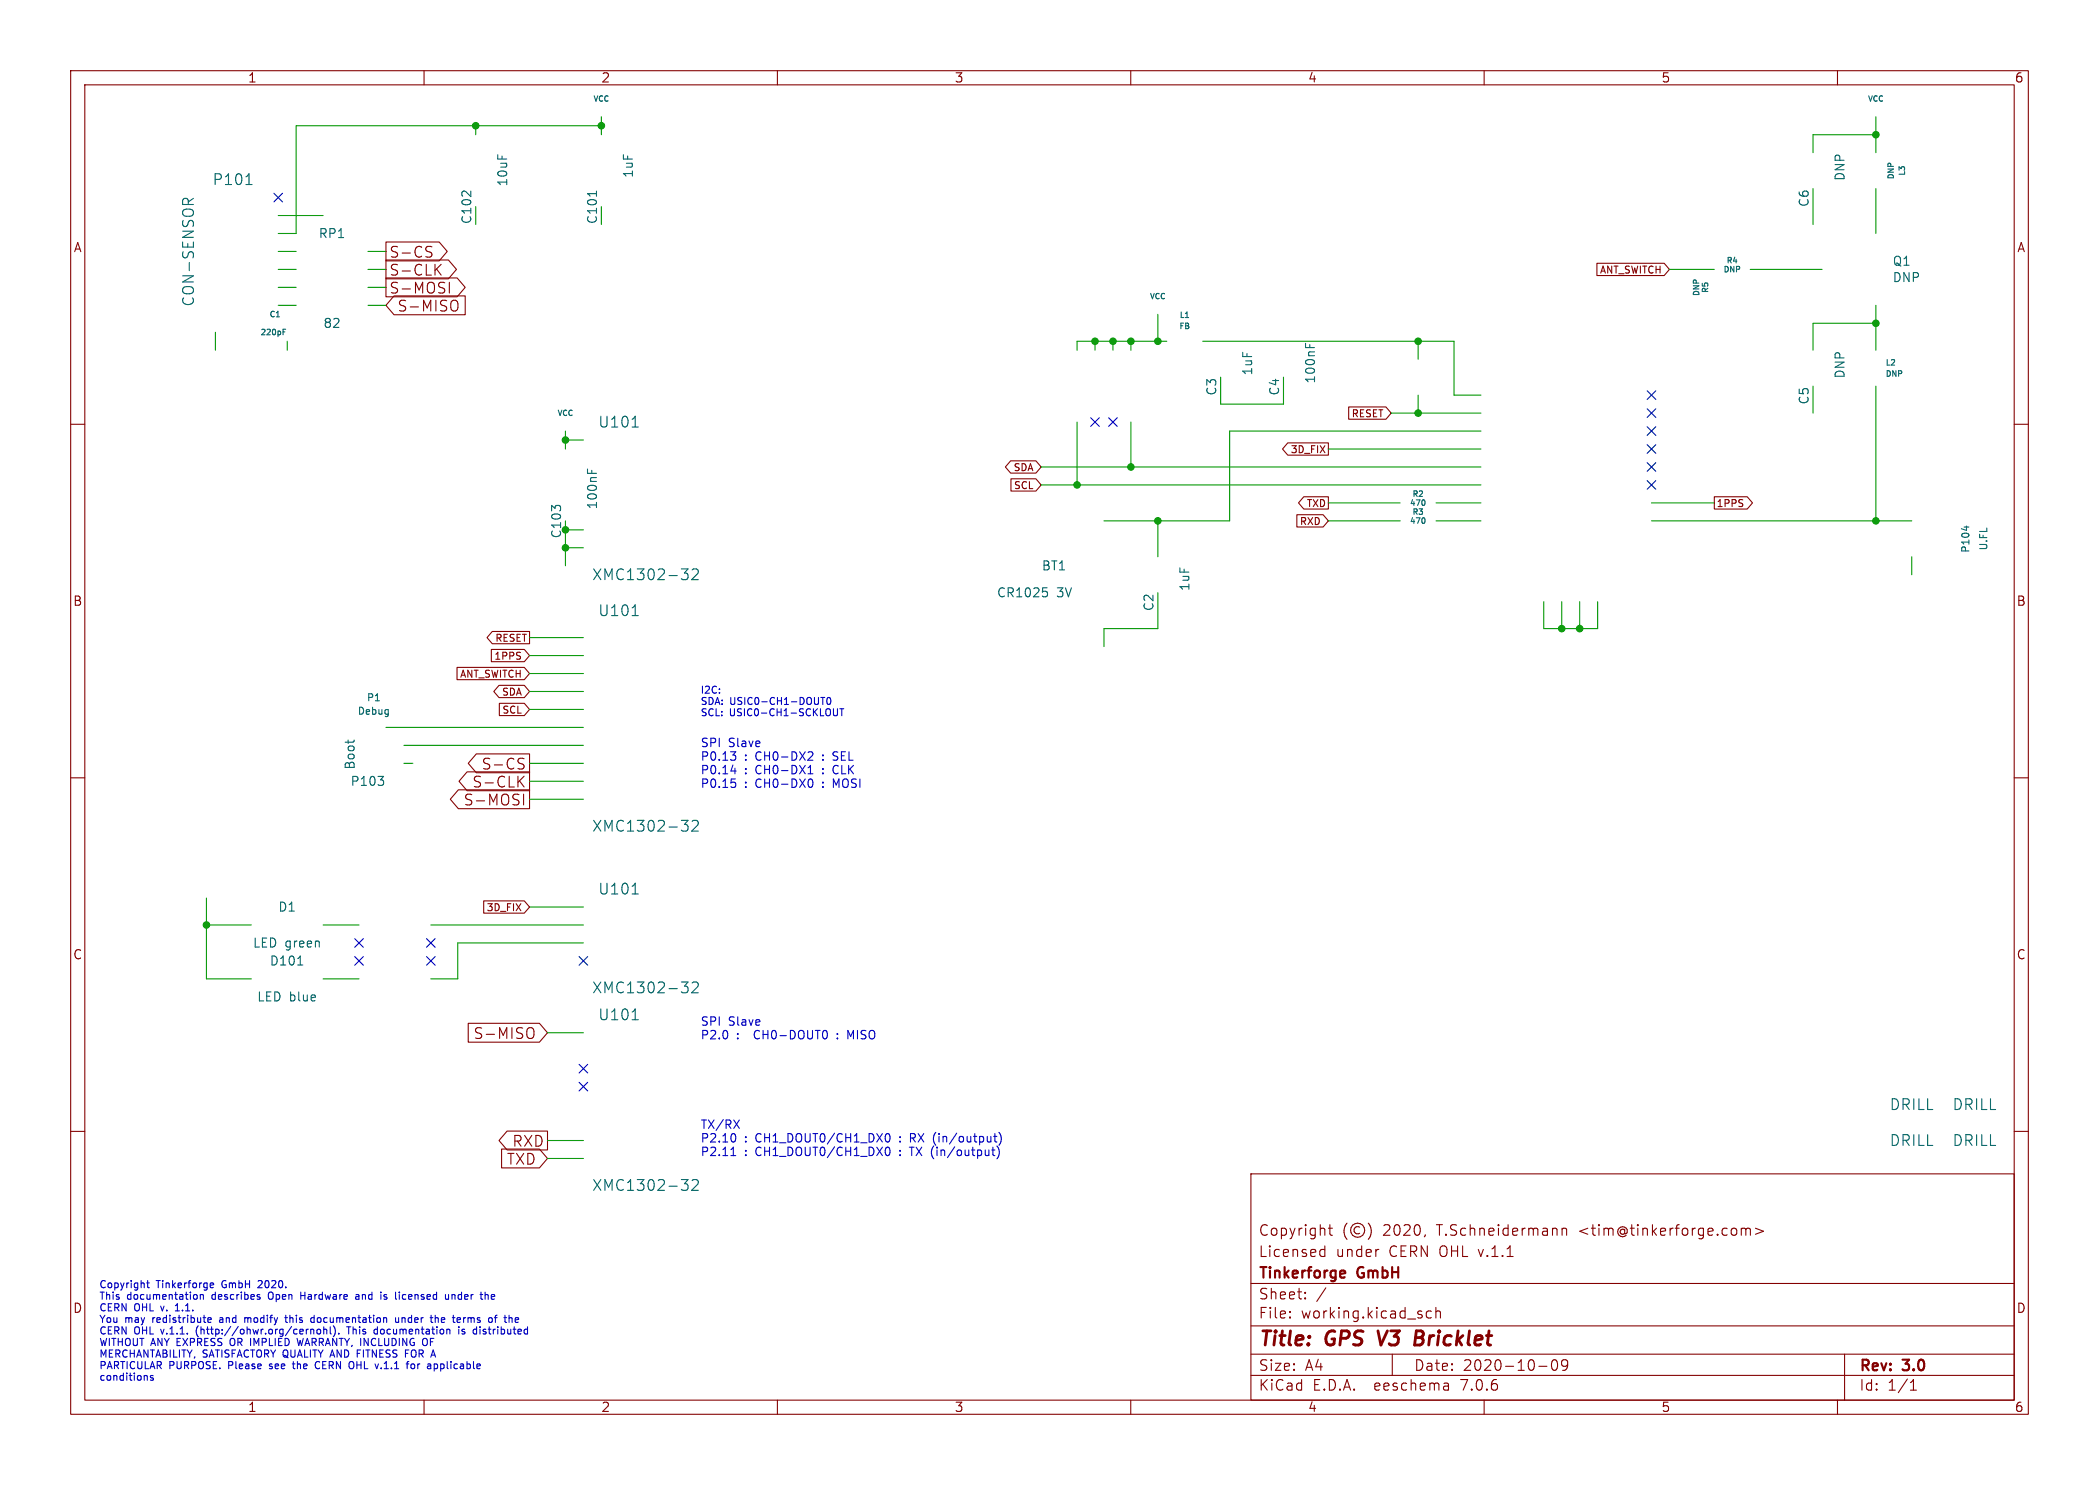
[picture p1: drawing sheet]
<svg xmlns="http://www.w3.org/2000/svg" width="297mm" height="210mm" viewBox="0 0 297 210" stroke-linecap="round" stroke-linejoin="round" font-family="sans-serif">
<g fill="none" stroke="#840000" stroke-width=".15">
<path d="M10 10h277v190h-277zM12 12h273v186h-273zM60 10v2M110 10v2M160 10v2M210 10v2M260 10v2M54.6 34.2h7.5l1.2 1.4-1.2 1.3h-7.5zM54.6 39.3h10.1l1.1 1.3-1.1 1.4h-10.1zM54.6 36.8h8.8l1.2 1.3-1.2 1.3h-8.8zM60.5 35.6a.56 .56 0 0 1 .6 .3l-.1 .4-.5 .1M60.5 34.8l.6 .1"/>
<path d="M61.8 38l.6 .9M62.4 37.4l-.8 .9M63.6 39.9v1.5M226 37.2h9.5l.7 .9-.7 .9h-9.5zM10 60h2M55.8 41.8h10v2.7h-10l-1.2-1.3zM64.1 42.5a.51 .51 0 0 1 .7 .5v.5a.51 .51 0 0 1-.7 .5M190.8 57.6h5.3l.7 .8-.7 .9h-5.3zM285 60h2M143 65.2h3.6l.7 .8-.7 .9h-3.6l-.7-.9zM143 67.7h3.6l.7 .9-.7 .8h-3.6zM182.2 62.6h5.8v1.8h-5.8l-.7-.9z"/>
<path d="M183.5 72.8h3.7l.8 .9-.8 .8h-3.7zM184.5 70.3h3.5v1.7h-3.5l-.8-.9zM242.6 70.3h4.6l.8 .8-.8 .9h-4.6zM64.7 94.4h9.5l.7 .9-.7 .8h-9.5zM69.5 91.8h4.7l.7 .9-.7 .9h-4.7zM69.7 89.3h5.2v1.7h-5.2l-.8-.8zM70.6 96.9h3.6l.7 .9-.7 .9h-3.6l-.7-.9zM70.7 99.5h3.5l.7 .8-.7 .9h-3.5zM10 110h2M64.9 111.7h10v2.7h-10l-1.2-1.4zM66.1 109.2h8.8v2.6h-8.8l-1.2-1.3zM67.4 106.6h7.5v2.7h-7.5l-1.1-1.3z"/>
<path d="M73.5 110.4l.7 .9M73.6 108a.56 .56 0 0 1 .6 .3l-.2 .4-.5 .1M73.6 107.2l.6 .1M74.1 112.3v1.5M74.2 109.8l-.9 .8M285 110h2M68.4 127.4h5.8l.7 .9-.7 .8h-5.8zM10 160h2M66.3 144.7h10l1.2 1.4-1.2 1.3h-10zM71.8 160h5.7v2.6h-5.7l-1.2-1.3zM74.9 145.3a.51 .51 0 0 1 .7 .5v.5a.51 .51 0 0 1-.7 .6M285 160h2"/>
<path d="M71 162.5h5.3l1.2 1.3-1.2 1.4h-5.3zM177 166h108v32h-108zM186.9 177.6l.1 .1 .5-.1M186.9 176.8l.1-.1 .5 .1M187.5 176.2v1.5M188 173.7h.5M188.2 173.2v1.3v.1l.3 .1M190.6 173a1.72 1.72 0 0 0 0 2.3M192.4 173.6a.52 .52 0 0 0-.8 .4 .52 .52 0 0 0 .8 .4M193.6 173a1.72 1.72 0 0 1 0 2.3M195 176.7h.1M201.7 174.6l-.2 .3"/>
<path d="M221 173.8a.37 .37 0 0 1 .7 .1v.8M221 173.7v1M246.4 173.8a.37 .37 0 0 1 .6 .1M246.4 173.7v1M247 173.9l.2-.2 .4 .1 .1 .9M247 173.9v.8M248.4 173.7l1.1 .4-1.1 .5M60 198v2M110 198v2M160 198v2M177 194.5h108M177 191.5h108"/>
<path d="M177 187.5h108M177 181.5h108M182.5 186.3h.1l-.1 .1M182.5 186.3v.1M182.5 185.5v.1M182.5 185.5h.1l-.1 .1M184.7 183.6v.1M184.7 183.6h-.1l.1 .1M184.7 182.8v.1M184.7 182.8h-.1l.1 .1M187.6 182.1l-1.3 2M197 191.5v3"/>
<path d="M202.5 185.5l-.4-.1-.3 .3v.4l.2 .2 .1 .1 .4-.1M203.2 185.5a.37 .37 0 0 1 .6 .1v.8M203.2 184.9v1.5M204.9 195.7l.1 .9M205 196.5l-.2 .1M205 196h-.2M210 198v2M217.7 193.2h1.2M219.7 192.4a.36 .36 0 0 1 .3-.1 .36 .36 0 0 1 .3 .3 .77 .77 0 0 1-.4 1.2 .91 .91 0 0 1-.2-1.4zM221.8 192.9l-.3 .3h-.3l-.2-.3v-.3l.1-.2 .4-.1 .2 .1a.99 .99 0 0 1-.3 1.4h-.3M260 198v2M261 191.5v6.5"/>
<path d="M270.3 196.6h.9M270.3 195.5l.4-.4v1.5"/>
<circle cx="192.1" cy="174" r="1"/>
</g>
<path d="M195 188.2l.4 2M200.3 189.2h.7M200.4 188.2h.7M201 189.2l.2 .1M201.1 190.1l-.2 .1h-.7M201.2 189.1l-.2 .1" fill="none" stroke="#840000" stroke-width=".4"/>
<path d="M190.1 179.7l.2 .1v.2l-.7 .2M190.3 180.6l-.2 .1" fill="none" stroke="#840000" stroke-width=".3"/>
<g fill="none" stroke="#0000c2" stroke-width=".15">
<path d="M116.1 98.6h.6M116.4 98.6v1M117.1 98.7l.1-.1a.53 .53 0 0 1 .4 .5 .53 .53 0 0 1-.4 .5l-.2-.4zM103.4 109h.8M103.5 110.2h.5M103.9 106.8l.2 .2v.3l-.2 .2M103.9 110.6l.2 .2v.3l-.2 .3M104 108.6v.8M104.1 106.3l-.4 .5M114.3 109.4h.7M114.3 108.6l.4-.4v1.2M114.5 106.3l.4 .1 .1 .3-.7 .8h.7"/>
<path d="M114.6 110.2a.64 .64 0 0 1 .4 .6 .64 .64 0 0 1-.4 .6M116.4 107.4v.1M116.4 106.8v.1M116.4 108.7v.1M116.4 109.3v.1M116.4 110.6v.1M116.4 111.2v.2M117.9 107.5h.1M117.9 106.4v.4M117.9 108.5v.6M118.3 111l-.4-.8v1.2M118.5 100.2v.9l-.2 .1-.3-.1"/>
<path d="M118.8 100.2h.6M119.1 100.2v1M103.8 158.4l.8 1.2M104.6 158.4l-.8 1.2M118.5 146.8v.1M118.5 146.2v.1M120.4 146.6l-.4-.9v1.2M103.4 163.4h.7M103.7 162.4l.1-.2v1.2M103.8 160.3a.75 .75 0 0 1 0 1.2M125.4 160.4l.1-.1a.65 .65 0 0 1 .5 .5 .65 .65 0 0 1-.2 .6l-.3 .1-.1-.1M125.4 162.3l.1-.1a.65 .65 0 0 1 .5 .5 .65 .65 0 0 1-.2 .7h-.3l-.1-.1"/>
<path d="M127.4 161.4v.1M127.4 160.8v.1M127.4 162.7v.1M127.4 163.3v.1M128.7 162.2h.6M128.8 160.9h.5M129.3 160.3h-.5v1.2M140.3 162.6h.5M140.5 162.2v1.1l.3 .1M140.6 160.7h.5M140.8 160.3v1l.3 .2M141.1 162.1a1.37 1.37 0 0 1 0 1.8"/>
<path d="M141.3 160.1a1.37 1.37 0 0 1 0 1.9M20.7 194.5l.1 .2v.5M20.7 181.4h.4M20.9 181.1v.9l.2 .1M21.7 194.6l-.3-.1-.1 .2v.1l.4 .1v.2h-.4M24.8 185.4h.6M25 184.5l-.2 .2M27.6 183.1h.2l.1 .2v.4h-.3M27.8 187.9v.7M28.3 183.2l.2-.1h.2l.1 .6M28.3 183.1v.6M29.4 186.7l.5-.1-.1-.2-.2-.1-.2 .2 .1 .5h.3"/>
<path d="M29.7 181.6l.2-.2h.2l.1 .2v.1l-.5 .1M29.7 182l.2 .1h.3M31.1 186.7v.3M32.6 189.4v.7M34.6 186.3v.7M34.9 186.3l-.3 .1M36.6 181.1l-.1 .1M36.7 183.4l.1 .2-.1 .1M36.7 183.1h.1M37.1 181.5l-.6 .6h.6M38 182.9v.7M38.1 193.5l.1 .1"/>
<path d="M38.2 192.9v.3M40.3 186.3h.4M40.4 186v.9l.3 .1M41.4 192.9h.3M41.5 192.5v.9l.2 .2M42 189.3l.3 1 .2-.7 .2 .7M42.6 182.7v1M42.6 183.2h.5M44 186.8l.2 .2h.3M44 188v.7M44 188.1l.1-.1h.3v.7M44.5 186.4l-.3-.1-.2 .2"/>
<path d="M44.5 186v1M44.8 192.6a.5 .5 0 0 0-.2 .6 .5 .5 0 0 0 .6 .3M44.9 188h.3l.2 .2v.3l-.2 .2-.3-.1-.1-.1zM45.8 188.1l.2-.1h.2v.7M45.8 187.6v1.1M46.7 187.6v.9l.2 .2M47.2 187.5a1.19 1.19 0 0 1 0 1.5M47.9 188.6v.1M49.3 187.6v1.1M49.9 192.6a.72 .72 0 0 1 0 .9M50.4 183.1h.3l.1 .6M50.5 191.4h.4"/>
<path d="M50.8 183.3l-.3 .1-.2 .1 .2 .2h.3M53 188.6l.1 .1 .3-.1M53.4 188h-.3l-.1 .1M53.4 187.6v1.1M54.3 183.7h.4M54.7 183.1h-.2l-.2 .1 .1 .2 .3 .1M56 186.3v.7h.3l.1-.1M56.4 186.3v.7M56.5 182.7v.1M56.9 186.3v.7M57 183.1l-.1 .2 .1 .4M57 186.3l-.1 .1"/>
<path d="M57.4 191.4h.3M58.2 192.9h.3l.2 .2v.3l-.2 .2-.3-.1-.1-.1zM60.3 189.3a.72 .72 0 0 1 0 .9M61.4 192.9h.3l.2 .2-.1 .4h-.4M61.6 186.4l.1-.1 .3 .1v.6M61.6 186v1M63 183.1l.1 .6h.2h.2M63.5 183.1v.6M63.5 188l.2 .1v.6M64 183.1v.6M64.3 183.1h-.2l-.1 .1M64.9 187.6v.1"/>
<path d="M64.9 188v.7M65 186.3l.2 .3-.5 .1M65.1 187h-.1M65.4 188.6h.3M65.6 186.3v.7M65.6 186.4v.1M65.7 188h-.2l-.1 .1v.2l.3 .1M67.9 187.6v.1M67.9 188v.7M68.8 183.1l.3 .1v.5M69.6 183.1v.6M70 186.3h.3"/>
<path d="M70 183.3l-.5 .1M70.3 186l-.2 .1v.9M72.9 187h.4M72.9 186.4l.3-.1 .2 .3-.5 .1"/>
</g>
<g fill="none" stroke="#009600" stroke-width=".15">
<path d="M67.3 17.8v1.3M85.1 17.8h-43.2v15.2h-2.5M85.1 16.5v2.6M265.4 19.1h-8.9v2.5M265.4 16.5v5.1M39.4 38.1h2.5M39.4 35.6h2.5M39.4 30.5h6.3M52.1 38.1h2.5M52.1 35.6h2.5M236.2 38.1h6.4M247.6 38.1h10.2"/>
<path d="M256.5 26.7v5.1M265.4 26.7v6.3M30.5 47v2.5M39.4 43.2h2.5M39.4 40.6h2.5M40.6 48.3v1.2M52.1 43.2h2.5M52.1 40.6h2.5M152.4 59.7v8.9M154.9 48.3v1.2M157.5 48.3v1.2M160 48.3v1.2"/>
<path d="M160 59.7v6.3M163.8 44.5v3.8M165.1 48.3h-12.7v1.2M170.2 48.3h35.5v7.6h3.8M172.7 53.3v3.9h8.9v-3.9M196.8 58.4h12.7M200.7 48.3v2.5M200.7 55.9v2.5M256.5 54.6v3.8M265.4 45.7h-8.9v3.8M265.4 43.2v6.3M265.4 54.6v19.1"/>
<path d="M80 61v2.5M80 62.2h2.5M80 77.5h2.5M82.5 74.9h-2.5v5.1M147.3 66h62.2M147.3 68.6h62.2M163.8 73.7v5M188 73.7h10.1M188 71.1h10.1M188 63.5h21.5M203.2 73.7h6.3M203.2 71.1h6.3"/>
<path d="M209.5 61h-35.5v12.7h-17.8M233.7 73.7h36.8M233.7 71.1h8.9M270.5 78.7v2.6M74.9 90.2h7.6M74.9 95.3h7.6M74.9 92.7h7.6M74.9 97.8h7.6M163.8 83.8v5.1h-7.6v2.5M218.4 85.1v3.8h7.7v-3.8M221 85.1v3.8M223.5 85.1v3.8"/>
<path d="M54.6 102.9h27.9M57.1 108h1.3M57.1 105.4h25.4M74.9 108h7.6M74.9 110.5h7.6M74.9 113h7.6M74.9 100.3h7.6M29.2 127v11.4h6.4M29.2 130.8h6.4M45.7 138.4h5.1M45.7 130.8h5.1M61 130.8h21.5"/>
<path d="M74.9 128.3h7.6M82.5 133.4h-17.7v5h-3.8M77.5 146.1h5M77.5 161.3h5M77.5 163.8h5"/>
</g>
<g fill="none" stroke="#000084" stroke-width=".15">
<path d="M38.8 27.3l1.2 1.2M40 27.3l-1.2 1.2M154.3 59.1l1.2 1.2M155.5 59.1l-1.2 1.2M156.9 59.1l1.2 1.2M158.1 59.1l-1.2 1.2M233.1 57.8l1.2 1.2M233.1 55.3l1.2 1.2M234.3 57.8l-1.2 1.2M234.3 55.3l-1.2 1.2M233.1 62.9l1.2 1.2M233.1 65.4l1.2 1.2"/>
<path d="M233.1 68l1.2 1.2M233.1 60.4l1.2 1.2M234.3 62.9l-1.2 1.2M234.3 65.4l-1.2 1.2M234.3 68l-1.2 1.2M234.3 60.4l-1.2 1.2M50.2 132.7l1.2 1.3M50.2 135.3l1.2 1.2M51.4 132.7l-1.2 1.3M51.4 135.3l-1.2 1.2M60.4 132.7l1.2 1.3M60.4 135.3l1.2 1.2"/>
<path d="M61.6 132.7l-1.2 1.3M61.6 135.3l-1.2 1.2M81.9 135.3l1.3 1.2M83.2 135.3l-1.3 1.2M81.9 150.5l1.3 1.2M81.9 153.1l1.3 1.2M83.2 150.5l-1.3 1.2M83.2 153.1l-1.3 1.2"/>
</g>
<g fill="none" stroke="#006464" stroke-width=".15">
<path d="M25.8 28.9v-.6a.41 .41 0 0 1 .4-.3 .41 .41 0 0 1 .4 .3v.6M27.4 28l-.8 .6M34.8 26.1h.9M84.4 27v.7M40 46.9h.3M40 46.6h.4M167.7 44.9h.5M184.7 48.6v.6M185.3 48.7v.5M83.1 66.3v.6M83.7 66.5v.4M89.4 60.4h.9"/>
<path d="M201.5 73.3l.1 .2-.1 .5M201.5 70.7l.1 .3-.1 .4M277.9 74.5h.7M278.3 74.4v.6M89.4 87.1h.9M96.4 80.5h1l-.6 .5a.41 .41 0 0 1 .6 .3v.4l-.2 .2-.6 .1M97.9 80.6l.3-.1h.5a.41 .41 0 0 1 0 .6l-.8 .9h.9M147.6 83.1h.6M148 83.6l.2 .3v.3l-.2 .2M49.3 104.7v.4M50.1 104.7v.1M53.5 109.8h.8l-.4 .5"/>
<path d="M54.2 110.3l.1 .2v.3l-.1 .2M96.4 116h1l-.6 .6a.41 .41 0 0 1 .6 .3v.3l-.2 .3h-.6M97.9 116.2l.3-.2 .5 .1a.41 .41 0 0 1 0 .6l-.8 .8h.9M42.1 136.5h.7M89.4 126.4h.9M96.4 138.9h1l-.6 .6a.41 .41 0 0 1 .6 .2v.4l-.2 .2-.6 .1M97.9 139l.3-.1h.5a.41 .41 0 0 1 0 .6l-.8 .9h.9M89.4 144.2h.9M96.4 166.8h1l-.6 .6a.41 .41 0 0 1 .6 .3v.3l-.2 .3h-.6M97.9 167l.3-.2 .5 .1a.41 .41 0 0 1 0 .6l-.8 .8h.9"/>
</g>
<g fill="#009600" stroke="#009600" stroke-width=".15">
<circle cx="154.9" cy="48.3" r=".46"/>
<circle cx="157.5" cy="48.3" r=".46"/>
<circle cx="80" cy="74.9" r=".46"/>
<circle cx="80" cy="62.2" r=".46"/>
<circle cx="160" cy="48.3" r=".46"/>
<circle cx="163.8" cy="73.7" r=".46"/>
<circle cx="160" cy="66" r=".46"/>
<circle cx="152.4" cy="68.6" r=".46"/>
<circle cx="163.8" cy="48.3" r=".46"/>
<circle cx="29.2" cy="130.8" r=".46"/>
<circle cx="67.3" cy="17.8" r=".46"/>
<circle cx="85.1" cy="17.8" r=".46"/>
<circle cx="200.7" cy="58.4" r=".46"/>
<circle cx="200.7" cy="48.3" r=".46"/>
<circle cx="223.5" cy="88.9" r=".46"/>
<circle cx="221" cy="88.9" r=".46"/>
<circle cx="80" cy="77.5" r=".46"/>
<circle cx="265.4" cy="19.1" r=".46"/>
<circle cx="265.4" cy="45.7" r=".46"/>
<circle cx="265.4" cy="73.7" r=".46"/>
</g>
<g font-size="2.8" fill="#840000">
<text x="178" y="190.9">Title:</text>
<text x="187.7" y="190.9">GPS</text>
<text x="195.9" y="190.9">V3</text>
<text x="201.8" y="190.9">Bricklet</text>
</g>
<g font-size="2.1" fill="#006464">
<text x="30" y="26.4">P101</text>
<text x="27.7" y="43.4" transform="rotate(-90 27.7 43.4)">CON-SENSOR</text>
<text x="84.6" y="60.7">U101</text>
<text x="83.7" y="82.3">XMC1302-32</text>
<text x="84.6" y="87.4">U101</text>
<text x="83.7" y="117.8">XMC1302-32</text>
<text x="84.6" y="126.7">U101</text>
<text x="83.7" y="140.7">XMC1302-32</text>
<text x="84.6" y="144.5">U101</text>
<text x="267.3" y="157.2">DRILL</text>
<text x="276.2" y="157.2">DRILL</text>
<text x="267.3" y="162.3">DRILL</text>
<text x="276.2" y="162.3">DRILL</text>
<text x="83.7" y="168.6">XMC1302-32</text>
</g>
<g font-size="2.1" fill="#840000">
<text x="55" y="36.7">S-CS</text>
<text x="55" y="41.7">S-MOSI</text>
<text x="55" y="39.2">S-CLK</text>
<text x="56.1" y="44.3">S-MISO</text>
<text x="66.8" y="111.6">S-CLK</text>
<text x="68.1" y="109">S-CS</text>
<text x="65.5" y="114.1">S-MOSI</text>
<text x="66.9" y="147.1">S-MISO</text>
<text x="71.7" y="164.9">TXD</text>
<text x="72.4" y="162.4">RXD</text>
<text x="178" y="178">Licensed</text>
<text x="178" y="175">Copyright</text>
<text x="189" y="178">under</text>
<text x="195.7" y="175">2020,</text>
<text x="196.6" y="178">CERN OHL v.1.1</text>
<text x="203.5" y="175">T.Schneidermann</text>
<text x="223.7" y="175">&lt;tim@tinkerforge.com&gt;</text>
<text x="178" y="184">Sheet:</text>
<text x="178" y="181.2">Tinkerforge</text>
<text x="192.2" y="181.2">GmbH</text>
<text x="178" y="186.7">File:</text>
<text x="184.1" y="186.7">working.kicad_sch</text>
<text x="178" y="196.9">KiCad</text>
<text x="178" y="194.1">Size:</text>
<text x="184.7" y="194.1">A4</text>
<text x="185.7" y="196.9">E.D.A.</text>
<text x="194.6" y="196.9">eeschema</text>
<text x="200" y="194.1">Date:</text>
<text x="207" y="196.9">7.0.6</text>
<text x="207" y="194.1">2020-10-09</text>
<text x="263" y="194.3">Rev:</text>
<text x="263" y="196.9">Id:</text>
<text x="267.1" y="196.9">1/1</text>
<text x="269.4" y="194.3">3.0</text>
</g>
<g font-size="1.8" fill="#840000">
<text x="35" y="11.9">1</text>
<text x="85" y="11.9">2</text>
<text x="135" y="11.9">3</text>
<text x="185" y="11.9">4</text>
<text x="235" y="11.9">5</text>
<text x="285" y="11.9">6</text>
<text x="10.3" y="35.9">A</text>
<text x="285.3" y="35.9">A</text>
<text x="10.3" y="85.9">B</text>
<text x="285.3" y="85.9">B</text>
<text x="10.3" y="135.9">C</text>
<text x="285.3" y="135.9">C</text>
<text x="10.3" y="185.9">D</text>
<text x="285.3" y="185.9">D</text>
<text x="35" y="199.9">1</text>
<text x="85" y="199.9">2</text>
<text x="135" y="199.9">3</text>
<text x="185" y="199.9">4</text>
<text x="235" y="199.9">5</text>
<text x="285" y="199.9">6</text>
</g>
<g font-size="1.8" fill="#006464">
<text x="72" y="26.5" transform="rotate(-90 72 26.5)">10uF</text>
<text x="89.8" y="25.2" transform="rotate(-90 89.8 25.2)">1uF</text>
<text x="256.1" y="29.4" transform="rotate(-90 256.1 29.4)">C6</text>
<text x="261.2" y="25.7" transform="rotate(-90 261.2 25.7)">DNP</text>
<text x="45" y="33.9">RP1</text>
<text x="66.9" y="31.8" transform="rotate(-90 66.9 31.8)">C102</text>
<text x="84.7" y="31.8" transform="rotate(-90 84.7 31.8)">C101</text>
<text x="267.7" y="37.8">Q1</text>
<text x="267.7" y="40.1">DNP</text>
<text x="45.7" y="46.6">82</text>
<text x="177.4" y="53.2" transform="rotate(-90 177.4 53.2)">1uF</text>
<text x="261.2" y="53.6" transform="rotate(-90 261.2 53.6)">DNP</text>
<text x="172.3" y="56" transform="rotate(-90 172.3 56)">C3</text>
<text x="181.2" y="56" transform="rotate(-90 181.2 56)">C4</text>
<text x="186.3" y="54.3" transform="rotate(-90 186.3 54.3)">100nF</text>
<text x="256.1" y="57.3" transform="rotate(-90 256.1 57.3)">C5</text>
<text x="79.6" y="76.2" transform="rotate(-90 79.6 76.2)">C103</text>
<text x="84.7" y="72.1" transform="rotate(-90 84.7 72.1)">100nF</text>
<text x="147.3" y="80.9">BT1</text>
<text x="168.5" y="83.7" transform="rotate(-90 168.5 83.7)">1uF</text>
<text x="141" y="84.7">CR1025</text>
<text x="149.5" y="84.7">3V</text>
<text x="163.4" y="86.5" transform="rotate(-90 163.4 86.5)">C2</text>
<text x="49.5" y="111.4">P103</text>
<text x="50.4" y="108.9" transform="rotate(-90 50.4 108.9)">Boot</text>
<text x="39.3" y="129.1">D1</text>
<text x="35.7" y="134.2">LED green</text>
<text x="38.1" y="136.8">D101</text>
<text x="36.3" y="141.8">LED blue</text>
</g>
<g font-size="1.7" fill="#0000c2">
<text x="99.1" y="105.7">SPI</text>
<text x="99.1" y="107.7">P0.13</text>
<text x="103.1" y="105.7">Slave</text>
<text x="105.4" y="107.7">:</text>
<text x="107.1" y="107.7">CH0-DX2</text>
<text x="118.4" y="107.7">SEL</text>
<text x="99.1" y="109.6">P0.14</text>
<text x="99.1" y="111.5">P0.15</text>
<text x="105.4" y="109.6">:</text>
<text x="105.4" y="111.5">:</text>
<text x="107.1" y="109.6">CH0-DX1</text>
<text x="107.1" y="111.5">CH0-DX0</text>
<text x="118.4" y="109.6">CLK</text>
<text x="118.4" y="111.5">MOSI</text>
<text x="99.1" y="145.1">SPI</text>
<text x="99.1" y="147.1">P2.0</text>
<text x="103.1" y="145.1">Slave</text>
<text x="104.2" y="147.1">:</text>
<text x="107" y="147.1">CH0-DOUT0</text>
<text x="120.7" y="147.1">MISO</text>
<text x="99.1" y="159.7">TX/RX</text>
<text x="99.1" y="161.7">P2.10</text>
<text x="105.4" y="161.7">:</text>
<text x="107.1" y="161.7">CH1_DOUT0/CH1_DX0</text>
<text x="129.3" y="161.7">RX (in/output)</text>
<text x="99.1" y="163.6">P2.11</text>
<text x="105.4" y="163.6">:</text>
<text x="107.1" y="163.6">CH1_DOUT0/CH1_DX0</text>
<text x="129.3" y="163.6">TX (in/output)</text>
</g>
<g font-size="1.4" fill="#840000">
<text x="226.2" y="38.9">ANT_SWITCH</text>
<text x="191.1" y="59.2">RESET</text>
<text x="182.5" y="64.3">3D_FIX</text>
<text x="143.3" y="66.8">SDA</text>
<text x="143.3" y="69.4">SCL</text>
<text x="184.8" y="71.9">TXD</text>
<text x="242.8" y="71.9">1PPS</text>
<text x="183.8" y="74.5">RXD</text>
<text x="69.8" y="93.5">1PPS</text>
<text x="69.9" y="91">RESET</text>
<text x="65" y="96">ANT_SWITCH</text>
<text x="70.9" y="98.6">SDA</text>
<text x="70.9" y="101.1">SCL</text>
<text x="68.7" y="129.1">3D_FIX</text>
</g>
<g font-size="1.4" fill="#006464">
<text x="281.4" y="77.9" transform="rotate(-90 281.4 77.9)">U.FL</text>
<text x="278.9" y="78.3" transform="rotate(-90 278.9 78.3)">P104</text>
<text x="50.5" y="101.3">Debug</text>
<text x="51.8" y="99.4">P1</text>
</g>
<g font-size="1.4" fill="#0000c2">
<text x="99.1" y="98.2">I2C:</text>
<text x="99.1" y="99.8">SDA:</text>
<text x="99.1" y="101.4">SCL:</text>
<text x="103.3" y="101.4">USIC0-CH1-SCKLOUT</text>
<text x="103.3" y="99.8">USIC0-CH1-DOUT0</text>
<text x="14" y="182.2">Copyright</text>
<text x="14" y="183.9">This</text>
<text x="14" y="185.5">CERN</text>
<text x="18" y="183.9">documentation</text>
<text x="19" y="185.5">OHL</text>
<text x="22.2" y="182.2">Tinkerforge</text>
<text x="23" y="185.5">v.</text>
<text x="25.3" y="185.5">1.1.</text>
<text x="30.2" y="183.9">describes</text>
<text x="31.6" y="182.2">GmbH</text>
<text x="37" y="182.2">2020.</text>
<text x="38.4" y="183.9">Open</text>
<text x="43.2" y="183.9">Hardware</text>
<text x="51.3" y="183.9">and</text>
<text x="55.1" y="183.9">is</text>
<text x="57.4" y="183.9">licensed</text>
<text x="64.7" y="183.9">under</text>
<text x="70" y="183.9">the</text>
<text x="14" y="187.2">You</text>
<text x="14" y="188.8">CERN</text>
<text x="14" y="190.4">WITHOUT ANY EXPRESS</text>
<text x="17.7" y="187.2">may</text>
<text x="19" y="188.8">OHL</text>
<text x="21.8" y="187.2">redistribute</text>
<text x="23" y="188.8">v.1.1.</text>
<text x="28.2" y="188.8">(http://ohwr.org/cernohl).</text>
<text x="31.5" y="187.2">and</text>
<text x="33" y="190.4">OR IMPLIED</text>
<text x="35.3" y="187.2">modify</text>
<text x="41.4" y="187.2">this</text>
<text x="43.1" y="190.4">WARRANTY, INCLUDING</text>
<text x="45.2" y="187.2">documentation</text>
<text x="49.9" y="188.8">This</text>
<text x="53.9" y="188.8">documentation</text>
<text x="57.4" y="187.2">under</text>
<text x="61.3" y="190.4">OF</text>
<text x="62.7" y="187.2">the</text>
<text x="66.1" y="187.2">terms</text>
<text x="66.1" y="188.8">is</text>
<text x="68.4" y="188.8">distributed</text>
<text x="71.4" y="187.2">of</text>
<text x="14" y="192.1">MERCHANTABILITY,</text>
<text x="14" y="193.7">PARTICULAR</text>
<text x="14" y="195.3">conditions</text>
<text x="23.9" y="193.7">PURPOSE.</text>
<text x="28.7" y="192.1">SATISFACTORY QUALITY AND</text>
<text x="32.5" y="193.7">Please</text>
<text x="38.6" y="193.7">see</text>
<text x="42.2" y="193.7">the</text>
<text x="45.6" y="193.7">CERN</text>
<text x="50.6" y="193.7">OHL</text>
<text x="51.2" y="192.1">FITNESS</text>
<text x="54.6" y="193.7">v.1.1</text>
<text x="58.3" y="192.1">FOR</text>
<text x="59.3" y="193.7">for</text>
<text x="62.5" y="193.7">applicable</text>
</g>
<g font-size="1.1" fill="#006464">
<text x="83.8" y="14.6">VCC</text>
<text x="264.2" y="14.6">VCC</text>
<text x="268.2" y="25.5" transform="rotate(-90 268.2 25.5)">DNP</text>
<text x="269.8" y="25" transform="rotate(-90 269.8 25)">L3</text>
<text x="240.7" y="42" transform="rotate(-90 240.7 42)">DNP</text>
<text x="241.9" y="41.6" transform="rotate(-90 241.9 41.6)">R5</text>
<text x="243.8" y="38.7">DNP</text>
<text x="244.2" y="37.5">R4</text>
<text x="36.7" y="47.6">220pF</text>
<text x="38" y="45.1">C1</text>
<text x="162.6" y="42.5">VCC</text>
<text x="166.8" y="46.7">FB</text>
<text x="166.8" y="45.2">L1</text>
<text x="266.7" y="51.9">L2</text>
<text x="266.7" y="53.5">DNP</text>
<text x="78.8" y="59">VCC</text>
<text x="199.4" y="71.7">470</text>
<text x="199.7" y="70.5">R2</text>
<text x="199.4" y="74.3">470</text>
<text x="199.7" y="73">R3</text>
</g>
</svg>
